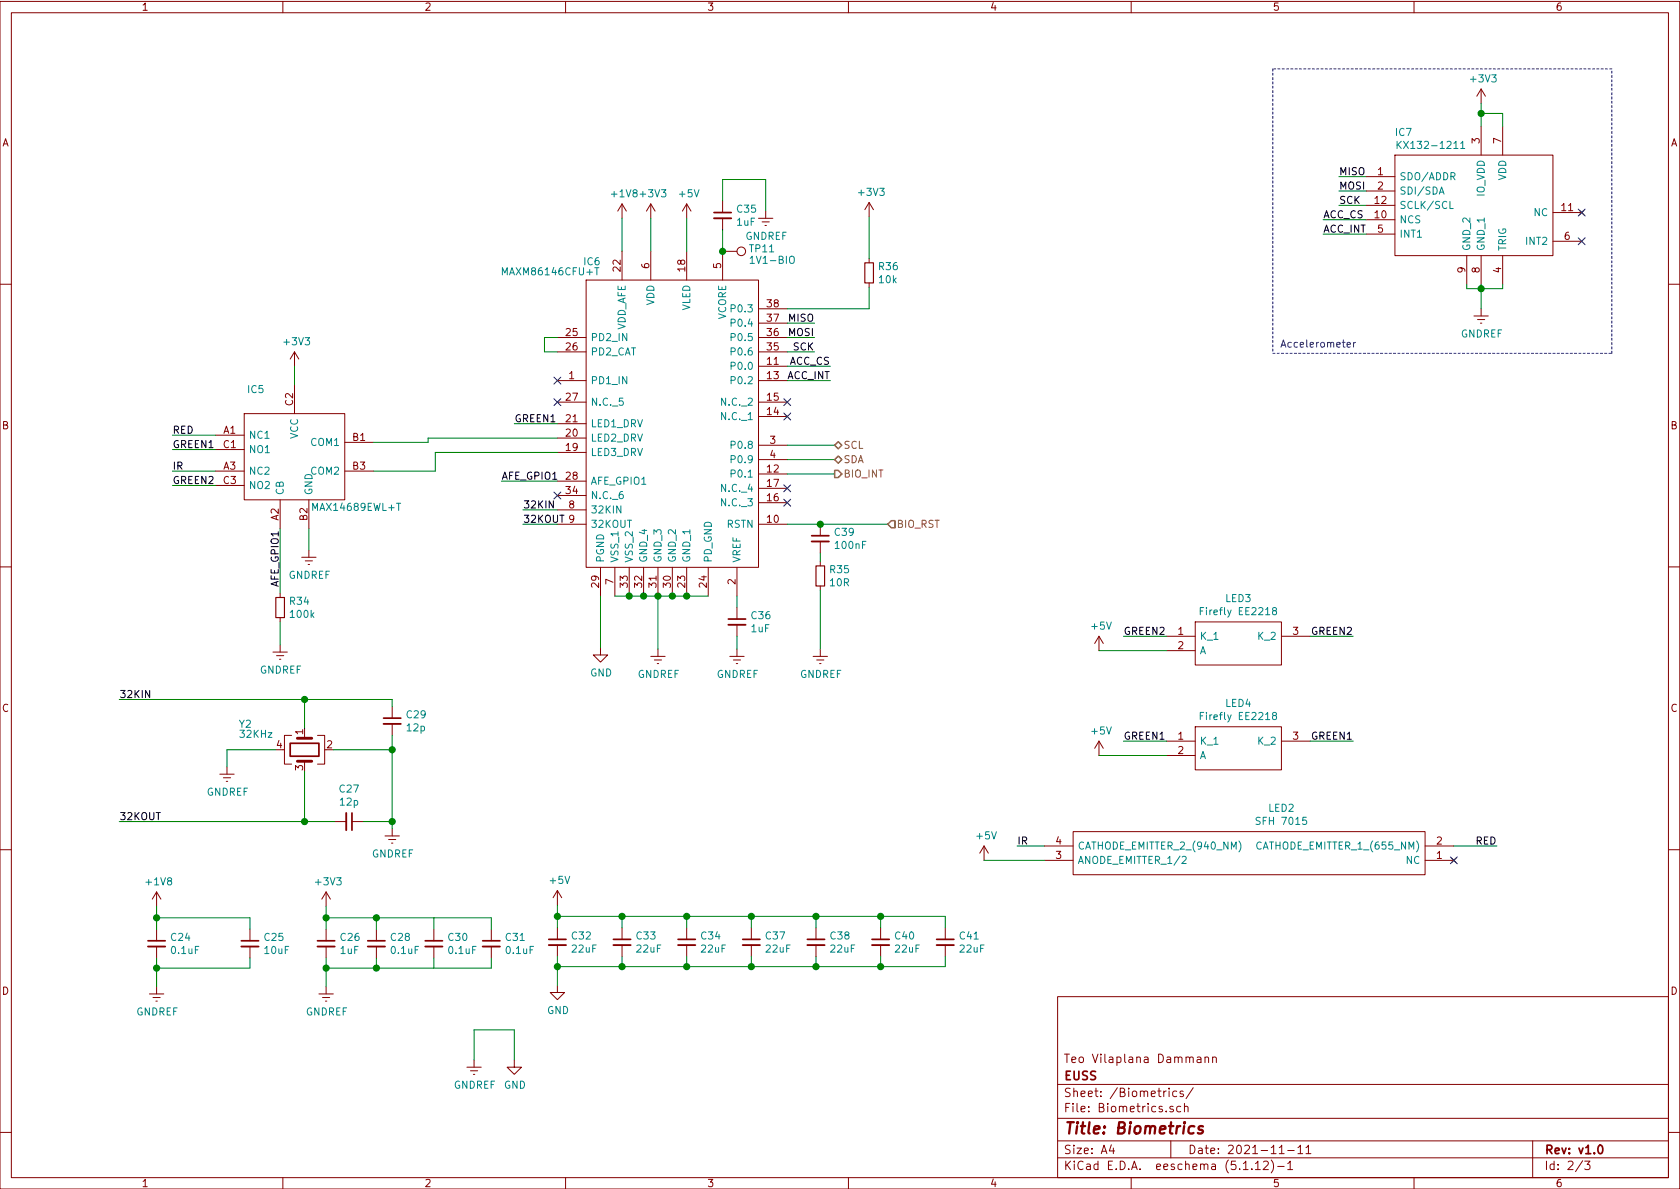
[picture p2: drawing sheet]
<svg xmlns="http://www.w3.org/2000/svg" width="297mm" height="210mm" viewBox="0 0 297 210" stroke-linecap="round" stroke-linejoin="round" font-family="sans-serif">
<g fill="none" stroke="#840000" stroke-width=".18">
<path d="M0 .2h297v210.1h-297zM2 2.3h293v205.9h-293zM50 .2v2.1M100 .2v2.1M150 .2v2.1M200 .2v2.1M250 .2v2.1M261.9 15.7l-.8 1.3M261.9 15.7v2.6M261.9 15.7l.7 1.3M110 36.1v2.5M110 36.1l-.8 1.2"/>
<path d="M110 36.1l.7 1.2M115.1 36.1v2.5M115.1 36.1l-.8 1.2M115.1 36.1l.7 1.2M121.4 36.1v2.5M121.4 36.1l-.8 1.2M121.4 36.1l.8 1.2M127.8 35.6v2M127.8 38.6v2M134.1 38.6h2.6M134.7 39.2h1.3M135.3 39.9h.2"/>
<path d="M135.4 37.3v1.3M153.7 35.8l-.8 1.3M153.7 35.8v2.5M153.7 35.8l.7 1.3M241.6 31.2h5M241.6 38.9h5M241.6 36.3h5M241.6 33.8h5M246.6 27.4h28v17.8h-28zM261.9 22.3v5.1M265.7 22.3v5.1M274.6 37.6h5.1"/>
<path d="M279.3 37.2l.7 .8M280 37.2l-.7 .8M0 50.3h2M98.6 59.7h5M103.6 49.5h30.5v50.8h-30.5zM110 44.4v5.1M115.1 44.4v5.1M121.4 44.4v5.1M130.3 44.4h-2.5v5.1M134.1 59.7h5.1M134.1 57.1h5.1M134.1 54.6h5.1"/>
<path d="M153.7 45.7v.8M153.7 50v.8M241.6 41.4h5M259.3 45.2v5.1M260.6 55.9h2.5M261.2 56.5h1.3M261.7 57.1h.3M261.9 45.2v5.1M261.9 54.6v1.3M265.7 45.2v5.1M274.6 42.7h5.1M295 50.3h2"/>
<path d="M38.1 77h5.1M38.1 79.5h5.1M43.2 73.1h17.8v15.3h-17.8zM52.1 62.2l-.8 1.3M52.1 62.2v2.6M52.1 68.1v5M52.1 62.2l.7 1.3M61 78.2h5M98.6 67.3h5M98.6 71.1h5M98.6 77.5h5M98.6 74.9h5"/>
<path d="M98.6 62.2h5M134.1 67.3h5.1M134.1 64.8h5.1M134.1 73.7h5.1M134.1 71.1h5.1M134.1 62.2h5.1M134.1 78.7h5.1M38.1 83.3h5.1M38.1 85.8h5.1M49.5 88.4v5.1M53.3 98.5h2.6M54 99.2h1.2"/>
<path d="M54.5 99.8h.2M54.6 88.4v5.1M54.6 97.3v1.2M61 83.3h5M98.6 92.7h5M98.6 80h5M98.6 85.1h5M98.6 87.6h5M98.6 90.2h5M134.1 92.7h5.1M134.1 83.8h5.1M134.1 88.9h5.1"/>
<path d="M134.1 86.4h5.1M134.1 81.3h5.1M145 92.7v2M145 95.8v2M145 99.3v.8M0 100.2h2M48.3 115.3h2.5M48.9 115.9h1.3M49.4 116.6h.3M49.5 104.9v.8M49.5 109.2v.8M49.5 114v1.3"/>
<path d="M106.2 114.5v1.3h1.2l-1.2 1.3-1.3-1.3h1.3M106.2 100.3v5.1M108.7 100.3v5.1M111.3 100.3v5.1M113.8 100.3v5.1M115.1 116.1h2.5M115.7 116.7h1.3M116.2 117.3h.3M116.3 100.3v5.1M116.3 114.8v1.3M118.9 100.3v5.1M121.4 100.3v5.1"/>
<path d="M125.2 100.3v5.1M129 116.1h2.6M129.7 116.7h1.2M130.2 117.3h.2M130.3 100.3v5.1M130.3 107.4v2.1M130.3 110.5v2M130.3 114.8v1.3M143.8 116.1h2.5M144.4 116.7h1.3M144.9 117.3h.3M145 103.6v.8"/>
<path d="M145 114.8v1.3M194.3 112.5v2.6M194.3 112.5l-.8 1.3M194.3 112.5l.8 1.3M206.2 112.5h5.1M206.2 115.1h5.1M211.3 110h15.3v7.6h-15.3zM226.6 112.5h5M295 100.2h2M38.9 136.9h2.5M39.5 137.5h1.3M40 138.2h.3"/>
<path d="M40.1 135.6v1.3M51.6 130h-1.3v5.1h1.3M53.8 130v.6M53.8 134.6v.5M56.1 130h1.3v5.1h-1.3M69.3 125v2M69.3 128v2M194.3 131.1l-.8 1.2M194.3 131.1v2.5M194.3 131.1l.8 1.2M206.2 131.1h5.1M206.2 133.6h5.1"/>
<path d="M211.3 128.5h15.3v7.6h-15.3zM226.6 131.1h5M0 150.3h2M27.7 157.7v2.6M27.7 157.7l-.8 1.3M27.7 157.7l.7 1.3M57.7 157.7v2.6M57.7 157.7l-.8 1.3M57.7 157.7l.7 1.3M59.2 145.3h2M62.2 145.3h2.1M68.1 147.8h2.5"/>
<path d="M68.7 148.5h1.3M69.2 149.1h.3M69.3 146.6v1.2M98.6 157.5l-.8 1.2M98.6 157.5v2.5M98.6 157.5l.7 1.2M174 149.6l-.8 1.3M174 149.6v2.5M174 149.6l.8 1.3M184.7 152.1h5M184.7 149.6h5M189.7 147.1h62.3v7.6h-62.3z"/>
<path d="M252 152.1h5M252 149.6h5M256.7 151.8l.7 .7M257.4 151.8l-.7 .7M295 150.3h2M26.4 175.8h2.6M27.1 176.4h1.2M27.6 177h.2M27.7 164.3v2.1M27.7 167.4v2M27.7 174.5v1.3M44.2 164.3v2.1"/>
<path d="M44.2 167.4v2M56.4 175.8h2.5M57 176.4h1.3M57.5 177h.3M57.7 164.3v2.1M57.7 167.4v2M57.7 174.5v1.3M66.5 164.3v2.1M66.5 167.4v2M76.7 164.3v2.1M76.7 167.4v2M86.9 164.3v2.1"/>
<path d="M86.9 167.4v2M98.6 174.2v1.3h1.2l-1.2 1.3-1.3-1.3h1.3M98.6 164.1v2M98.6 167.1v2.1M110 164.1v2M110 167.1v2.1M121.4 164.1v2M121.4 167.1v2.1M132.8 164.1v2M132.8 167.1v2.1M144.3 164.1v2M144.3 167.1v2.1"/>
<path d="M155.7 164.1v2M155.7 167.1v2.1M167.1 164.1v2M167.1 167.1v2.1M187 176.2h108v32h-108zM82.5 188.7h2.6M83.2 189.4h1.3M83.7 190h.2M83.8 187.4v1.3M90.9 187.4v1.3h1.3l-1.3 1.3-1.2-1.3h1.2M187 197.8h108M187 191.8h108"/>
<path d="M206.7 192.4v.2M206.7 192.9v1M207.4 195.7a.37 .37 0 0 0-.6 .1l.1 .3 .5 .1 .1 .1-.2 .3-.5-.1M208.1 193l-.5-.1-.3 .3 .1 .6 .2 .1 .5-.1M208.8 195.7l-.5-.1-.2 .3v.6l.2 .1 .5-.1M209.2 193l-.4-.1-.2 .2 .1 .3 .5 .1v.3h-.6M209.4 195.8l.1-.1a.37 .37 0 0 1 .6 .1v.8M209.4 195.1v1.5M211 192.3l-1.3 2M211.7 187h.6v.9M212.3 187.3h-.5l-.2 .2 .1 .3 .1 .1 .5-.1M213.1 187l.2-.1 .3 .1 .1 .9"/>
<path d="M213.1 186.9v1M214.4 187h.1a.37 .37 0 0 1 .6 .1v.8M214.4 186.9v1M0 200.2h2M50 208.2v2.1M100 208.2v2.1M150 208.2v2.1M187 204.7h108M187 201.7h108M196.5 202.4l-.4 1.1h1M196.8 203v1M200 208.2v2.1"/>
<path d="M207 201.7v3M221.3 206.7v.1M222 205.8l.4-.5v1.5M222 206.8h.8M223.4 205.5l.2-.2h.4l.3 .5-1 1h1M224.8 205.1a1.79 1.79 0 0 1 0 2.3M225.9 206.3h1.2M226.2 202.9l.4-.4v1.5M226.2 204h.9M227.7 205.8l.4-.5v1.5M227.7 203.4h1.1M227.7 206.8h.8"/>
<path d="M229.5 202.9l.4-.4v1.5M229.5 204h.8M230.9 202.9l.4-.4v1.5M230.9 204h.9M250 208.2v2.1M271 201.7v6.5M279.8 205.3l-1.2 1.9M280.2 205.3h.9l-.5 .6 .5 .1v.7l-.3 .1-.6-.1M295 200.2h2"/>
<circle cx="131.1" cy="44.4" r=".76"/>
</g>
<g fill="none" stroke="#840000" stroke-width=".3">
<path d="M126.2 37.6h3.1M143.5 94.7h3.1M128.8 109.5h3M51.3 131.4h5.1v2.3h-5.1zM67.8 127h3.1M62.2 143.8v3M26.2 166.4h3M42.7 166.4h3M56.1 166.4h3.1M65 166.4h3.1M75.2 166.4h3M85.3 166.4h3.1"/>
<path d="M97 166.1h3.1M108.5 166.1h3M119.9 166.1h3M131.3 166.1h3.1M142.7 166.1h3.1M154.2 166.1h3M165.6 166.1h3.1M282.7 202.7l.2-.2a.81 .81 0 0 1 .6 .6 .81 .81 0 0 1-.3 .8l-.2 .1a.79 .79 0 0 1-.3-1.3z"/>
</g>
<path d="M211.2 199.2a.68 .68 0 0 0-1 .3v.8l.2 .2 .6-.2M212.7 199.2a.49 .49 0 0 0-.8 .3l.1 .2 .4 .1 .3 .3-.4 .4-.5-.2" fill="none" stroke="#840000" stroke-width=".41"/>
<g fill="none" stroke="#840000" stroke-width=".33">
<path d="M126.2 38.6h3.1M143.5 95.8h3.1M128.8 110.5h3M67.8 128h3.1M61.2 143.8v3M26.2 167.4h3M42.7 167.4h3M56.1 167.4h3.1M65 167.4h3.1M75.2 167.4h3M85.3 167.4h3.1M97 167.1h3.1"/>
<path d="M108.5 167.1h3M119.9 167.1h3M131.3 167.1h3.1M142.7 167.1h3.1M154.2 167.1h3M165.6 167.1h3.1"/>
</g>
<path d="M152.9 46.5h1.5v3.5h-1.5zM48.8 105.7h1.5v3.5h-1.5zM144.3 100.1h1.5v3.5h-1.5z" fill="none" stroke="#840000" stroke-width=".2"/>
<path d="M52.6 130.6h2.5M52.6 134.6h2.5" fill="none" stroke="#840000" stroke-width=".51"/>
<g fill="none" stroke="#008484" stroke-width=".18">
<path d="M247 25v1.3M247.2 25.5l.6 .8M247.8 25l-.8 .7M254.5 34.3l.4-1.2 .4 1.2M254.6 34h.6M256.4 35.6v1.3h.5M258.3 25.3l.3-.3v1.3M258.3 26.3h.7M132.6 45.7l.4-.4v1.3M132.6 46.6h.8M212.2 108h.4M212.8 107.4h-.6v1.3"/>
<path d="M225.2 108l-.2-.1v-.3l.5-.2 .2 .2v.3l-.6 .1-.1 .2v.3l.2 .2h.3l.2-.2v-.4l-.2-.1M212.2 126.6h.4M212.8 126h-.6v1.2M225.2 126.5l-.2-.1v-.3l.5-.1 .2 .1v.3l-.6 .2-.1 .2v.2l.2 .2h.3l.2-.2v-.4l-.2-.1M209 151.6l.5-.2 .2 .4v.2l-.8 .7h.8M219 148.7a1.47 1.47 0 0 1 0 1.9M223 149a.6 .6 0 0 0-.8 .4 .6 .6 0 0 0 .6 .8l.2-.2"/>
</g>
<path d="M225 12.2v50.3M285 12.2h-60M225 62.5h60M285 62.5v-50.3" fill="none" stroke="#0000c2" stroke-width=".18" stroke-dasharray=".4 .4"/>
<g fill="none" stroke="#008400" stroke-width=".18">
<path d="M261.9 18.3v4M110 38.6v5.8M115.1 38.6v5.8M121.4 38.6v5.8M127.8 35.6v-3.9h7.6v5.6M153.7 38.3v7.4M233.9 38.9h7.7M236.7 33.8h4.9M236.7 31.2h4.9M236.7 36.3h4.9M261.9 20.1h3.8v2.2M98.6 59.7h-2.3v2.5h2.3"/>
<path d="M127.8 40.6v3.8M139.2 59.7h4.8M139.2 57.1h4.8M153.7 50.8v3.8h-14.5M233.9 41.4h7.7M259.3 50.3v.7h6.4v-.7M261.9 50.3v4.3M30.5 77h7.6M30.5 79.5h7.6M52.1 64.8v3.3M90.9 74.9h7.7M98.6 77.5h-22.9v.7h-9.7"/>
<path d="M139.2 78.7h8.4M139.2 62.2h4.8M139.2 67.3h7.6M139.2 64.8h7.6M30.5 83.3h7.6M30.5 85.8h7.6M49.5 93.5v11.4M54.6 93.5v3.8M88.6 85.1h10M92.5 92.7h6.1M92.5 90.2h6.1M98.6 80h-21.6v3.3h-11"/>
<path d="M139.2 92.7h17.8M139.2 83.8h8.4M139.2 81.3h8.4M145 97.8v1.5M49.5 110v4M106.2 105.4v9.1M108.7 105.4h16.5M116.3 105.4v9.4M130.3 105.4v2M130.3 112.5v2.3M145 104.4v10.4M194.3 115.1h11.9"/>
<path d="M198.6 112.5h7.6M231.6 112.5h7.7M21.1 123.7h48.2v1.3M48.8 132.6h-8.7v3M53.8 123.7v5.1M53.8 136.4v8.9M58.9 132.6h10.4M69.3 130v16.6M194.3 133.6h11.9M198.6 131.1h7.6M231.6 131.1h7.7M21.1 145.3h38.1"/>
<path d="M64.3 145.3h5M174 152.1h10.7M179.8 149.6h4.9M257 149.6h7.7M27.7 162.3h16.5v2M27.7 160.3v4M27.7 169.4v5.1M44.2 169.4v1.8h-16.5M57.7 162.3h29.2v2M57.7 160.3v4M57.7 169.4v5.1M66.5 162.3v2"/>
<path d="M66.5 169.4v1.8M76.7 162.3v2M76.7 169.4v1.8M86.9 169.4v1.8h-29.2M98.6 162h68.5v2.1M98.6 160v4.1M98.6 169.2v5M110 162v2.1M110 169.2v1.7M121.4 162v2.1M121.4 169.2v1.7M132.8 162v2.1"/>
<path d="M132.8 169.2v1.7M144.3 162v2.1M144.3 169.2v1.7M155.7 162v2.1M155.7 169.2v1.7M167.1 169.2v1.7h-68.5M83.8 187.4v-5.3h7.1v5.3"/>
</g>
<path d="M147.6 78.7l.6-.6 .6 .6-.6 .7zM147.6 81.3l.6-.7 .6 .7-.6 .6zM147.6 83.2h.6l.6 .6-.6 .6h-.6zM157.6 92.1h.6v1.2h-.6l-.6-.6z" fill="none" stroke="#848400" stroke-width=".25"/>
<path d="M238.2 61l.6-.1-.1-.3-.3-.1-.2 .2v.6h.5M239.3 60.5v.9M239.7 60.5l-.4 .3" fill="none" stroke="#0000c2" stroke-width=".18"/>
<g fill="#008400" stroke="#008400" stroke-width=".25">
<circle cx="27.7" cy="171.2" r=".51"/>
<circle cx="57.7" cy="171.2" r=".51"/>
<circle cx="66.5" cy="171.2" r=".51"/>
<circle cx="53.8" cy="123.7" r=".51"/>
<circle cx="53.8" cy="145.3" r=".51"/>
<circle cx="69.3" cy="145.3" r=".51"/>
<circle cx="69.3" cy="132.6" r=".51"/>
<circle cx="261.9" cy="20.1" r=".51"/>
<circle cx="145" cy="92.7" r=".51"/>
<circle cx="127.8" cy="44.4" r=".51"/>
<circle cx="110" cy="162" r=".51"/>
<circle cx="144.3" cy="162" r=".51"/>
<circle cx="144.3" cy="170.9" r=".51"/>
<circle cx="155.7" cy="162" r=".51"/>
<circle cx="155.7" cy="170.9" r=".51"/>
<circle cx="132.8" cy="162" r=".51"/>
<circle cx="121.4" cy="170.9" r=".51"/>
<circle cx="121.4" cy="162" r=".51"/>
<circle cx="121.4" cy="105.4" r=".51"/>
<circle cx="110" cy="170.9" r=".51"/>
<circle cx="132.8" cy="170.9" r=".51"/>
<circle cx="118.9" cy="105.4" r=".51"/>
<circle cx="113.8" cy="105.4" r=".51"/>
<circle cx="27.7" cy="162.3" r=".51"/>
<circle cx="66.5" cy="162.3" r=".51"/>
<circle cx="98.6" cy="162" r=".51"/>
<circle cx="57.7" cy="162.3" r=".51"/>
<circle cx="98.6" cy="170.9" r=".51"/>
<circle cx="261.9" cy="51" r=".51"/>
<circle cx="111.3" cy="105.4" r=".51"/>
<circle cx="116.3" cy="105.4" r=".51"/>
</g>
<g fill="none" stroke="#000084" stroke-width=".18">
<path d="M279 37l1.3 1.2M280.3 37l-1.3 1.2M279 42.1l1.3 1.2M280.3 42.1l-1.3 1.2M97.9 66.7l1.3 1.2M97.9 70.5l1.3 1.2M99.2 66.7l-1.3 1.2M99.2 70.5l-1.3 1.2M138.6 70.5l1.2 1.2M138.6 73l1.2 1.3M139.8 70.5l-1.2 1.2M139.8 73l-1.2 1.3"/>
<path d="M97.9 87l1.3 1.2M99.2 87l-1.3 1.2M138.6 85.7l1.2 1.3M138.6 88.3l1.2 1.2M139.8 85.7l-1.2 1.3M139.8 88.3l-1.2 1.2M256.4 151.5l1.3 1.2M257.7 151.5l-1.3 1.2"/>
</g>
<text font-size="2.8" fill="#840000" x="188" y="200.6">Title: Biometrics</text>
<g font-size="2.1" fill="#840000">
<text x="188" y="191">EUSS</text>
<text x="188" y="188">Teo Vilaplana Dammann</text>
<text x="188" y="196.7">File: Biometrics.sch</text>
<text x="188" y="194">Sheet: /Biometrics/</text>
<text x="188" y="206.9">KiCad E.D.A. eeschema (5.1.12)-1</text>
<text x="188" y="204.1">Size: A4</text>
<text x="210" y="204.1">Date: 2021-11-11</text>
<text x="273" y="204.1">Rev: v1.0</text>
<text x="273" y="206.9">Id: 2/3</text>
</g>
<g font-size="1.8" fill="#840000">
<text x="25" y="1.9">1</text>
<text x="75" y="1.9">2</text>
<text x="125" y="1.9">3</text>
<text x="175" y="1.9">4</text>
<text x="225" y="1.9">5</text>
<text x="275" y="1.9">6</text>
<text x=".4" y="25.9">A</text>
<text x="261.6" y="25.4" transform="rotate(-90 261.6 25.4)">3</text>
<text x="265.4" y="25.4" transform="rotate(-90 265.4 25.4)">7</text>
<text x="295.4" y="25.9">A</text>
<text x="243.6" y="31">1</text>
<text x="243.6" y="33.5">2</text>
<text x="243.1" y="38.6">10</text>
<text x="243.1" y="36.1">12</text>
<text x="243.6" y="41.1">5</text>
<text x="276.1" y="37.3">11</text>
<text x="109.7" y="47.9" transform="rotate(-90 109.7 47.9)">22</text>
<text x="114.8" y="47.5" transform="rotate(-90 114.8 47.5)">6</text>
<text x="121.2" y="47.9" transform="rotate(-90 121.2 47.9)">18</text>
<text x="127.5" y="47.5" transform="rotate(-90 127.5 47.5)">5</text>
<text x="276.6" y="42.4">6</text>
<text x="259.1" y="48.2" transform="rotate(-90 259.1 48.2)">9</text>
<text x="261.6" y="48.2" transform="rotate(-90 261.6 48.2)">8</text>
<text x="265.4" y="48.2" transform="rotate(-90 265.4 48.2)">4</text>
<text x="100.1" y="59.4">25</text>
<text x="135.7" y="59.4">36</text>
<text x="135.7" y="56.9">37</text>
<text x="135.7" y="54.4">38</text>
<text x="100.1" y="62">26</text>
<text x="135.7" y="64.5">11</text>
<text x="135.7" y="62">35</text>
<text x="51.8" y="71.7" transform="rotate(-90 51.8 71.7)">C2</text>
<text x="100.1" y="70.9">27</text>
<text x="100.6" y="67.1">1</text>
<text x="135.7" y="67.1">13</text>
<text x="135.7" y="70.9">15</text>
<text x=".4" y="75.9">B</text>
<text x="39.5" y="76.7">A1</text>
<text x="62.4" y="78">B1</text>
<text x="100.1" y="77.2">20</text>
<text x="100.1" y="74.7">21</text>
<text x="135.7" y="73.4">14</text>
<text x="295.4" y="75.9">B</text>
<text x="39.5" y="83.1">A3</text>
<text x="39.5" y="79.2">C1</text>
<text x="62.4" y="83.1">B3</text>
<text x="100.1" y="79.8">19</text>
<text x="135.7" y="83.6">12</text>
<text x="136.2" y="78.5">3</text>
<text x="136.2" y="81">4</text>
<text x="39.5" y="85.6">C3</text>
<text x="100.1" y="84.8">28</text>
<text x="100.1" y="87.4">34</text>
<text x="100.6" y="89.9">8</text>
<text x="135.7" y="88.6">16</text>
<text x="135.7" y="86.1">17</text>
<text x="49.3" y="92" transform="rotate(-90 49.3 92)">A2</text>
<text x="54.4" y="92" transform="rotate(-90 54.4 92)">B2</text>
<text x="100.6" y="92.5">9</text>
<text x="135.7" y="92.5">10</text>
<text x="105.9" y="103.8" transform="rotate(-90 105.9 103.8)">29</text>
<text x="108.5" y="103.3" transform="rotate(-90 108.5 103.3)">7</text>
<text x="111" y="103.8" transform="rotate(-90 111 103.8)">33</text>
<text x="113.5" y="103.8" transform="rotate(-90 113.5 103.8)">32</text>
<text x="116.1" y="103.8" transform="rotate(-90 116.1 103.8)">31</text>
<text x="118.6" y="103.8" transform="rotate(-90 118.6 103.8)">30</text>
<text x="121.2" y="103.8" transform="rotate(-90 121.2 103.8)">23</text>
<text x="125" y="103.8" transform="rotate(-90 125 103.8)">24</text>
<text x="130" y="103.3" transform="rotate(-90 130 103.3)">2</text>
<text x="208.3" y="112.3">1</text>
<text x="228.6" y="112.3">3</text>
<text x="208.3" y="114.8">2</text>
<text x=".4" y="125.9">C</text>
<text x="295.4" y="125.9">C</text>
<text x="53.6" y="129.9" transform="rotate(-90 53.6 129.9)">1</text>
<text x="208.3" y="130.8">1</text>
<text x="228.6" y="130.8">3</text>
<text x="48.9" y="132.3">4</text>
<text x="53.6" y="136.2" transform="rotate(-90 53.6 136.2)">3</text>
<text x="57.8" y="132.3">2</text>
<text x="208.3" y="133.3">2</text>
<text x="186.7" y="149.3">4</text>
<text x="254" y="149.3">2</text>
<text x="186.7" y="151.9">3</text>
<text x="254" y="151.9">1</text>
<text x=".4" y="175.9">D</text>
<text x="295.4" y="175.9">D</text>
<text x="25" y="209.9">1</text>
<text x="75" y="209.9">2</text>
<text x="125" y="209.9">3</text>
<text x="175" y="209.9">4</text>
<text x="225" y="209.9">5</text>
<text x="275" y="209.9">6</text>
</g>
<g font-size="1.8" fill="#008484">
<text x="260.2" y="14.6">+3V3</text>
<text x="246.8" y="24">IC7</text>
<text x="248" y="26.3">KX132-1211</text>
<text x="108.3" y="34.9">+1V8 +3V3</text>
<text x="120.2" y="34.9">+5V</text>
<text x="152" y="34.6">+3V3</text>
<text x="247.4" y="31.9">SDO/ADDR</text>
<text x="247.4" y="34.4">SDI/SDA</text>
<text x="262.5" y="34.8" transform="rotate(-90 262.5 34.8)">IO_VDD</text>
<text x="266.3" y="31.9" transform="rotate(-90 266.3 31.9)">VDD</text>
<text x="130.3" y="39.9">1uF</text>
<text x="130.4" y="37.6">C35</text>
<text x="247.4" y="39.5">NCS</text>
<text x="247.4" y="37">SCLK/SCL</text>
<text x="271.2" y="38.2">NC</text>
<text x="103.3" y="46.9">IC6</text>
<text x="131.8" y="42.4">GNDREF</text>
<text x="132.6" y="44.6">TP11</text>
<text x="133.1" y="46.7">1V1-BIO</text>
<text x="155.4" y="47.8">R36</text>
<text x="247.4" y="42">INT1</text>
<text x="260" y="44.4" transform="rotate(-90 260 44.4)">GND_2</text>
<text x="262.5" y="44.4" transform="rotate(-90 262.5 44.4)">GND_1</text>
<text x="266.3" y="44.4" transform="rotate(-90 266.3 44.4)">TRIG</text>
<text x="270" y="43.3">INT2</text>
<text x="89.3" y="48.7">MAXM86146CFU+T</text>
<text x="155.5" y="50.1">10k</text>
<text x="110.6" y="58.5" transform="rotate(-90 110.6 58.5)">VDD_AFE</text>
<text x="115.7" y="54" transform="rotate(-90 115.7 54)">VDD</text>
<text x="122" y="55" transform="rotate(-90 122 55)">VLED</text>
<text x="128.4" y="56.6" transform="rotate(-90 128.4 56.6)">VCORE</text>
<text x="129.7" y="57.8">P0.4</text>
<text x="129.7" y="55.2">P0.3</text>
<text x="258.3" y="59.7">GNDREF</text>
<text x="50.4" y="61.1">+3V3</text>
<text x="104.4" y="60.3">PD2_IN</text>
<text x="104.4" y="62.9">PD2_CAT</text>
<text x="129.7" y="65.4">P0.0</text>
<text x="129.7" y="62.9">P0.6</text>
<text x="129.7" y="60.3">P0.5</text>
<text x="43.8" y="69.5">IC5</text>
<text x="104.4" y="67.9">PD1_IN</text>
<text x="104.4" y="71.7">N.C._5</text>
<text x="127.8" y="71.7">N.C._2</text>
<text x="129.7" y="67.9">P0.2</text>
<text x="43.9" y="77.6">NC1</text>
<text x="52.7" y="77.6" transform="rotate(-90 52.7 77.6)">VCC</text>
<text x="104.4" y="75.6">LED1_DRV</text>
<text x="127.8" y="74.3">N.C._1</text>
<text x="43.9" y="83.9">NC2</text>
<text x="43.9" y="80.1">NO1</text>
<text x="55.1" y="78.9">COM1</text>
<text x="55.1" y="83.9">COM2</text>
<text x="104.4" y="80.6">LED3_DRV</text>
<text x="104.4" y="78.1">LED2_DRV</text>
<text x="129.7" y="79.4">P0.8</text>
<text x="129.7" y="81.9">P0.9</text>
<text x="43.9" y="86.5">NO2</text>
<text x="50.2" y="87.6" transform="rotate(-90 50.2 87.6)">CB</text>
<text x="55.2" y="87.6" transform="rotate(-90 55.2 87.6)">GND</text>
<text x="104.4" y="85.7">AFE_GPIO1</text>
<text x="104.4" y="88.3">N.C._6</text>
<text x="127.8" y="89.5">N.C._3</text>
<text x="127.8" y="87">N.C._4</text>
<text x="129.7" y="84.4">P0.1</text>
<text x="55.5" y="90.3">MAX14689EWL+T</text>
<text x="104.4" y="90.8">32KIN</text>
<text x="104.4" y="93.3">32KOUT</text>
<text x="128.5" y="93.3">RSTN</text>
<text x="147.7" y="94.8">C39</text>
<text x="106.8" y="99.6" transform="rotate(-90 106.8 99.6)">PGND</text>
<text x="109.3" y="99.6" transform="rotate(-90 109.3 99.6)">VSS_1</text>
<text x="111.9" y="99.6" transform="rotate(-90 111.9 99.6)">VSS_2</text>
<text x="114.4" y="99.6" transform="rotate(-90 114.4 99.6)">GND_4</text>
<text x="117" y="99.6" transform="rotate(-90 117 99.6)">GND_3</text>
<text x="119.5" y="99.6" transform="rotate(-90 119.5 99.6)">GND_2</text>
<text x="122" y="99.6" transform="rotate(-90 122 99.6)">GND_1</text>
<text x="125.9" y="99.6" transform="rotate(-90 125.9 99.6)">PD_GND</text>
<text x="130.9" y="99.6" transform="rotate(-90 130.9 99.6)">VREF</text>
<text x="146.8" y="101.4">R35</text>
<text x="147.8" y="97.1">100nF</text>
<text x="51" y="102.4">GNDREF</text>
<text x="51.3" y="107">R34</text>
<text x="146.8" y="103.7">10R</text>
<text x="216.7" y="106.5">LED3</text>
<text x="51.5" y="109.3">100k</text>
<text x="132.9" y="111.8">1uF</text>
<text x="132.9" y="109.5">C36</text>
<text x="193.1" y="111.3">+5V</text>
<text x="212.1" y="113.2">K_1</text>
<text x="212.9" y="108.8">Firefly EE2218</text>
<text x="222.6" y="113.2">K_2</text>
<text x="45.9" y="119.1">GNDREF</text>
<text x="104.3" y="119.6">GND</text>
<text x="112.7" y="119.9">GNDREF</text>
<text x="126.7" y="119.9">GNDREF</text>
<text x="141.4" y="119.9">GNDREF</text>
<text x="212.1" y="115.7">A</text>
<text x="216.7" y="125">LED4</text>
<text x="42.3" y="128.7">Y2</text>
<text x="42.6" y="130.5">32KHz</text>
<text x="72" y="127">C29</text>
<text x="72" y="129.3">12p</text>
<text x="193.1" y="129.9">+5V</text>
<text x="212.1" y="131.7">K_1</text>
<text x="212.9" y="127.3">Firefly EE2218</text>
<text x="222.6" y="131.7">K_2</text>
<text x="212.1" y="134.2">A</text>
<text x="36.5" y="140.7">GNDREF</text>
<text x="60.1" y="140.2">C27</text>
<text x="60.2" y="142.5">12p</text>
<text x="224.3" y="143.6">LED2</text>
<text x="172.8" y="148.4">+5V</text>
<text x="222.6" y="145.9">SFH 7015</text>
<text x="65.7" y="151.6">GNDREF</text>
<text x="190.5" y="152.8">ANODE_EMITTER_1/2</text>
<text x="190.5" y="150.2">CATHODE_EMITTER_2_(940_NM)</text>
<text x="222.9" y="150.2">CATHODE_EMITTER_1_(655_NM)</text>
<text x="248.6" y="152.8">NC</text>
<text x="26" y="156.6">+1V8</text>
<text x="56" y="156.6">+3V3</text>
<text x="97.3" y="156.3">+5V</text>
<text x="30.3" y="166.4">C24</text>
<text x="46.8" y="166.4">C25</text>
<text x="60.3" y="166.4">C26</text>
<text x="69.2" y="166.4">C28</text>
<text x="79.3" y="166.4">C30</text>
<text x="89.5" y="166.4">C31</text>
<text x="101.2" y="166.1">C32</text>
<text x="112.6" y="166.1">C33</text>
<text x="124" y="166.1">C34</text>
<text x="135.5" y="166.1">C37</text>
<text x="146.9" y="166.1">C38</text>
<text x="158.3" y="166.1">C40</text>
<text x="169.7" y="166.1">C41</text>
<text x="30.4" y="168.7">0.1uF</text>
<text x="46.9" y="168.7">10uF</text>
<text x="60.2" y="168.7">1uF</text>
<text x="69.3" y="168.7">0.1uF</text>
<text x="79.4" y="168.7">0.1uF</text>
<text x="89.6" y="168.7">0.1uF</text>
<text x="101.2" y="168.4">22uF</text>
<text x="112.6" y="168.4">22uF</text>
<text x="124.1" y="168.4">22uF</text>
<text x="135.5" y="168.4">22uF</text>
<text x="146.9" y="168.4">22uF</text>
<text x="158.4" y="168.4">22uF</text>
<text x="169.8" y="168.4">22uF</text>
<text x="24.1" y="179.6">GNDREF</text>
<text x="54.1" y="179.6">GNDREF</text>
<text x="96.7" y="179.3">GND</text>
<text x="80.2" y="192.5">GNDREF</text>
<text x="89.1" y="192.5">GND</text>
</g>
<g font-size="1.8">
<text x="236.7" y="31">MISO</text>
<text x="236.7" y="33.5">MOSI</text>
<text x="233.9" y="38.6">ACC_CS</text>
<text x="233.9" y="41.1">ACC_INT</text>
<text x="236.7" y="36.1">SCK</text>
<text x="139.5" y="59.4">MOSI</text>
<text x="139.5" y="56.9">MISO</text>
<text x="139.5" y="64.5">ACC_CS</text>
<text x="140.3" y="62">SCK</text>
<text x="139.1" y="67.1">ACC_INT</text>
<text x="30.5" y="76.7">RED</text>
<text x="90.9" y="74.7">GREEN1</text>
<text x="30.5" y="83.1">IR</text>
<text x="30.5" y="79.2">GREEN1</text>
<text x="30.5" y="85.6">GREEN2</text>
<text x="88.6" y="84.8">AFE_GPIO1</text>
<text x="92.5" y="89.9">32KIN</text>
<text x="92.5" y="92.5">32KOUT</text>
<text x="49.3" y="103.9" transform="rotate(-90 49.3 103.9)">AFE_GPIO1</text>
<text x="198.6" y="112.3">GREEN2</text>
<text x="232" y="112.3">GREEN2</text>
<text x="21.1" y="123.4">32KIN</text>
<text x="198.6" y="130.8">GREEN1</text>
<text x="232" y="130.8">GREEN1</text>
<text x="21.1" y="145">32KOUT</text>
<text x="179.8" y="149.3">IR</text>
<text x="260.9" y="149.3">RED</text>
</g>
<text font-size="1.8" fill="#0000c2" x="226.3" y="61.5">Accelerometer</text>
<g font-size="1.8" fill="#848400">
<text x="149.1" y="79.4">SCL</text>
<text x="149.1" y="81.9">SDA</text>
<text x="149.1" y="84.4">BIO_INT</text>
<text x="158.5" y="93.3">BIO_RST</text>
</g>
</svg>
